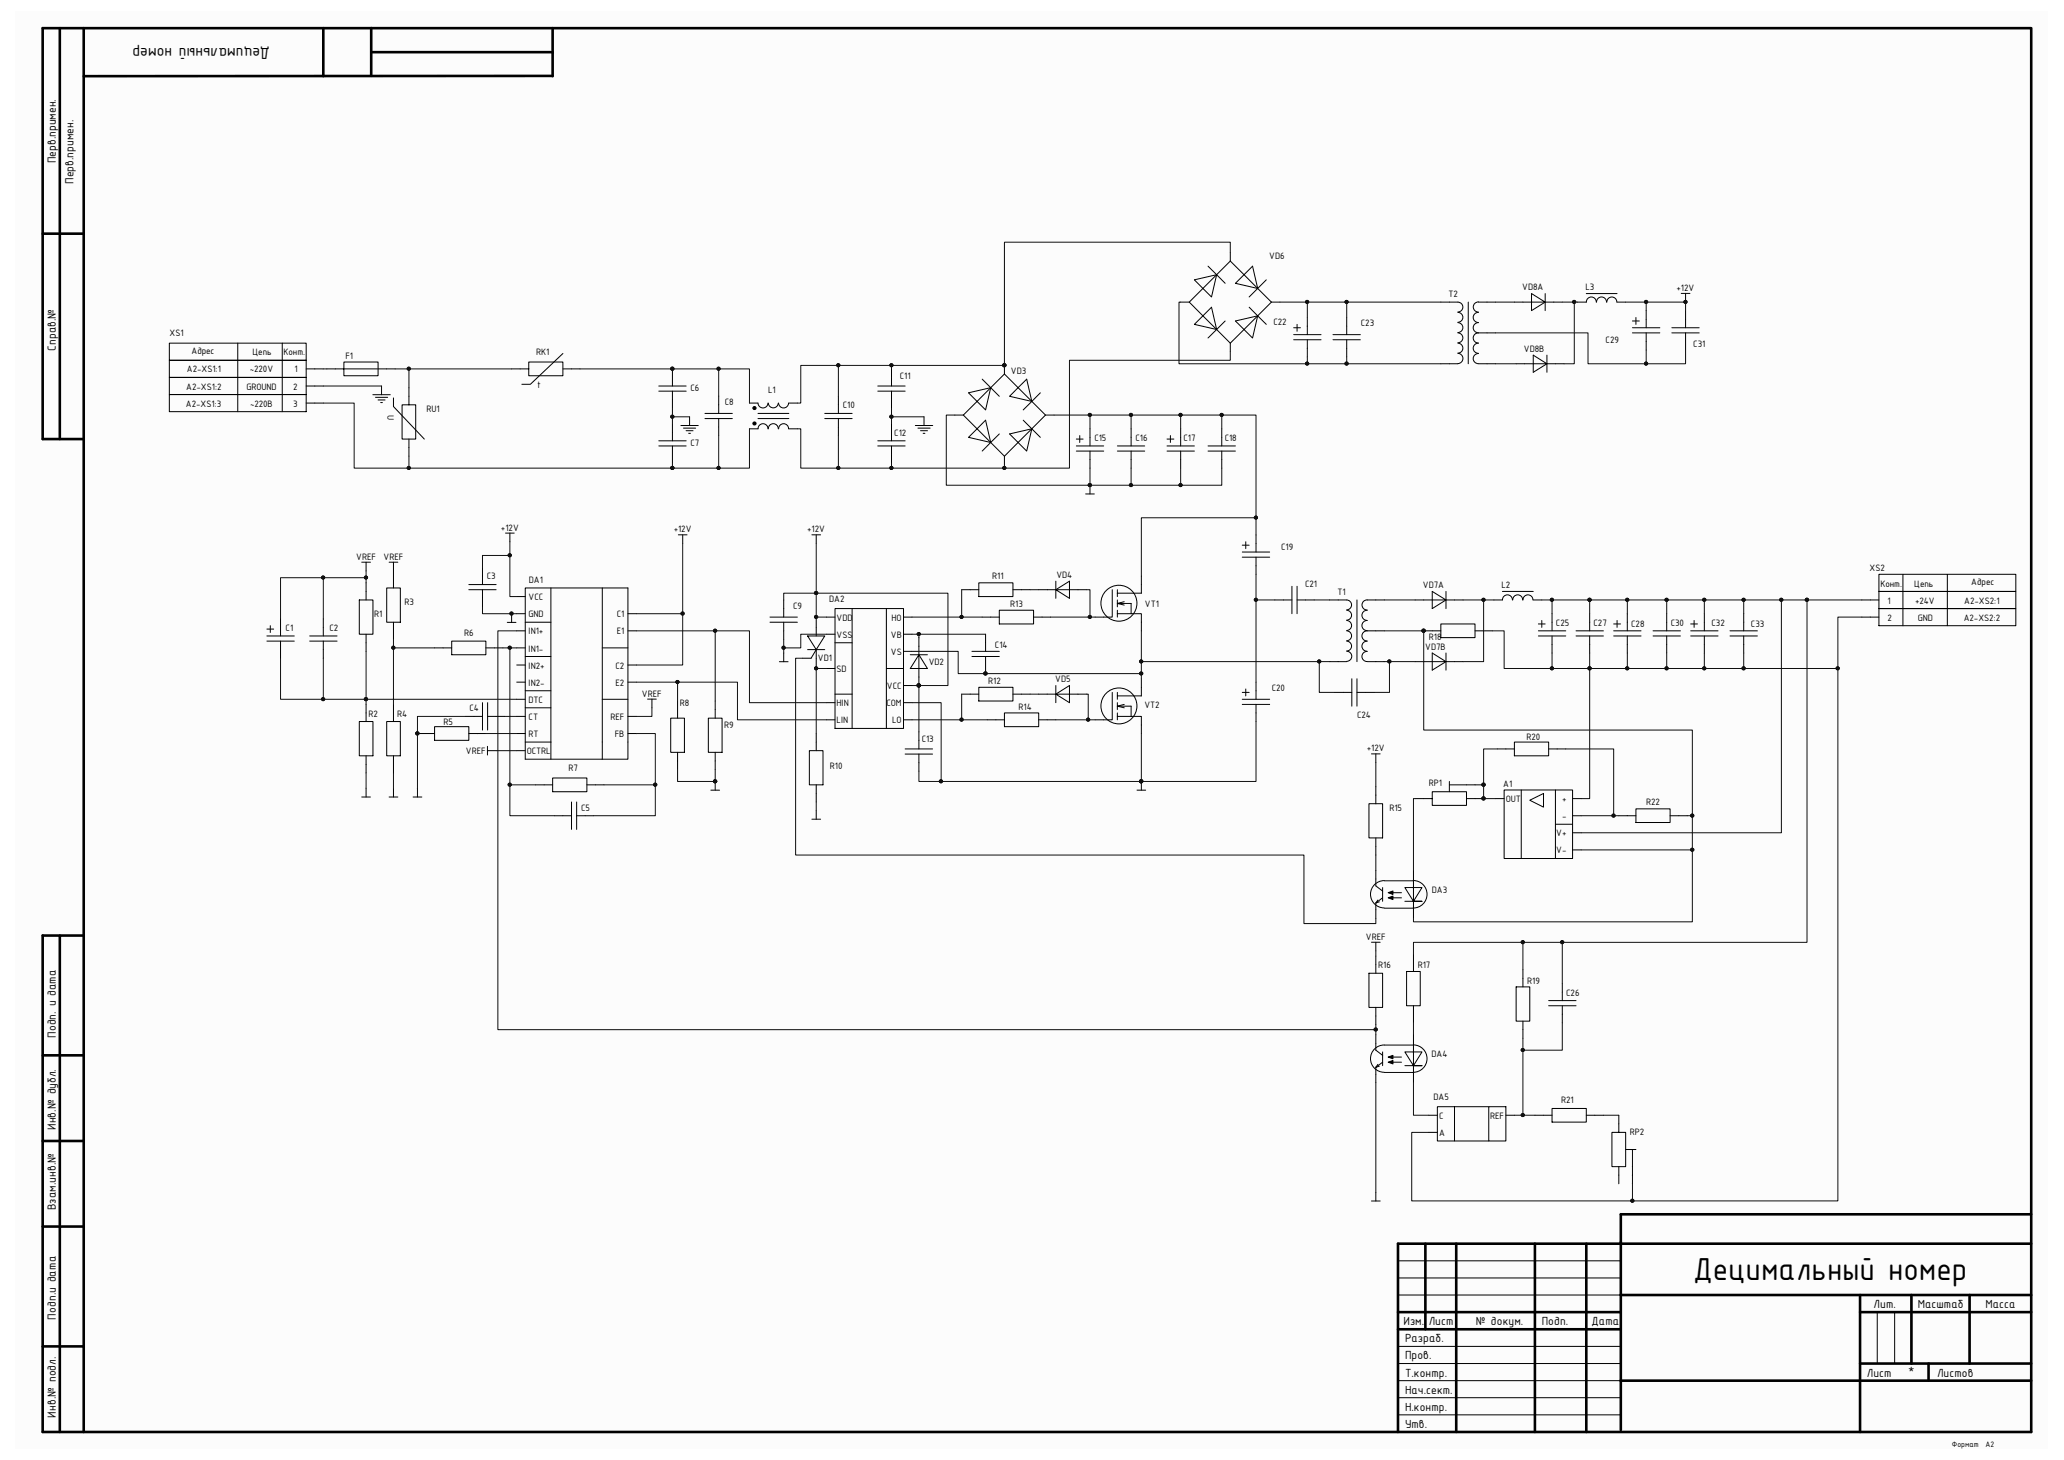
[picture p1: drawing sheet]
<svg xmlns="http://www.w3.org/2000/svg" width="297mm" height="210mm" viewBox="0 0 297 210" stroke-linecap="round" stroke-linejoin="round" font-family="sans-serif">
<path d="M2.2 1.6h292.5v206.8h-292.5z" fill="#fcfcfc"/>
<g fill="none" stroke="#000" stroke-width=".38">
<path d="M8.6 4.1v59.1M12 4.1h-5.9v59.1h5.9M46.5 4.1v6.9M53.4 4v6.9M53.4 7.5h26.1M79.5 10.9l-67.5 .1M79.5 4.1v6.9M6.1 33.6h5.9M8.6 134.6v71.4M12 134.6h-5.9v71.4h286.2v-201.9h-280.3v201.9M6.1 151.8h5.9M6.1 176.4h5.9"/>
<path d="M6.1 164.1h5.9M205.1 178.9v12.3M209.6 178.9v27.1M220.9 178.9v27.1M228.3 178.9v27.1M292.3 174.7h-59.1v31M292.3 178.9h-91.1v27.1M6.1 193.7h5.9M201.2 191.2h32M201.2 188.7h32M233.2 198.6h59.1M233.2 186.3h59.1"/>
<path d="M267.7 186.3v19.7M267.7 188.7h24.6M267.7 196.1h24.6M275.1 186.3v9.8M277.5 196.1v2.5M283.4 186.3v9.8"/>
</g>
<g fill="none" stroke="#000" stroke-width=".14">
<path d="M173.8 38.3l2.5 2.5M177 37.6l-5.9 5.9M177 37.6l2 1.9M177 36.3v1.3M179 39.5l4 4M180.2 38.3l.8 3.2-3.2-.7zM24.4 49.4h19.7v2.4h-19.7zM24.4 51.8h19.7v2.5h-19.7zM24.4 54.3h19.7v2.5h-19.7zM24.4 56.8h19.7v2.4h-19.7zM34.2 49.4v9.8M40.6 49.4v9.8"/>
<path d="M44.1 53.1h2.4M44.1 55.5h2.4M44.1 58h2.4M47 53.1h2.5v1h4.9v-2h-4.9v1h7.4M53.7 56.8h2.5M54 57.2h1.8M54.4 57.5h1M54.8 57.9h.2M54.9 55.5v1.3M56.6 57.2v1.3l4.5 4.7M57.9 58.2h1.9v5h-1.9zM58.8 55.8v2.4"/>
<path d="M73.6 53.1h2.5M76.1 52.1h4.9v2h-4.9zM81 50.9l-4.7 4.4h-1.2M81 53.1h2.5M94.8 55.5h3.9M94.8 56.3h3.9M96.8 53.1v2.4M96.8 56.3v2.4M99.2 60v1.2M101.4 59.5h4M103.4 57v2.5M107.8 58h1.3a.72 .72 0 0 0 .7 .7 .72 .72 0 0 0 .7-.7"/>
<path d="M109.1 59.5h4.4M112 58a.72 .72 0 0 1-.7 .7 .72 .72 0 0 1-.7-.7M112 58a.72 .72 0 0 0 .8 .7 .72 .72 0 0 0 .7-.7M113.5 58h1.2M118.7 59.5h3.9M120.6 57v2.5M126.3 55.5h4M126.3 56.3h4M128.3 53.1v2.4M128.3 56.3v2.4M133 60v1.2M137.4 59.7h1.2"/>
<path d="M138.6 59.7l2 2M139.4 56.5l3.2-.7-.8 3.2zM140.6 57.7l-2 2M141.3 54.5l2.5 2.5M144.5 53.8l-3.9 3.9M144.5 53.8l5.9 5.9M144.5 52.6v1.2M146.5 55.8l1.2-1.3 .8 3.2-3.2-.7zM149.7 56.5l-2.5 2.5M150.4 59.7l-3.9 3.9M150.4 59.7h1.3M169.9 43.5h1.2"/>
<path d="M171.1 43.5l2 1.9M171.9 40.3l3.2-.8-.8 3.2zM173.1 45.4l3.9 4M174.3 44.2l.8 3.2-3.2-.7zM176.3 46.2l-2.5 2.4M177 49.4v1.2M177.8 46.2l3.2-.8-.8 3.2zM179 47.4l-2 2M179.8 44.2l2.4 2.5M182.2 40.3l-2.4 2.4M183 43.5l-4 3.9M183 43.5h1.2"/>
<path d="M186.2 48.1h3.9M186.2 48.9h3.9M186.2 47.1h.9M186.6 46.7v.9M188.1 45.7v2.4M188.1 48.9v2.4M191.8 48.1h4M191.8 48.9h4M193.8 45.7v2.4M193.8 48.9v2.4M207.3 43.5h2.5a.71 .71 0 0 1 .7 .7 .71 .71 0 0 1-.7 .7M207.3 52.3h2.5"/>
<path d="M209.8 49.4a.72 .72 0 0 1 .7 .7 .72 .72 0 0 1-.7 .7M209.8 47.9a.71 .71 0 0 1 .7 .7 .71 .71 0 0 1-.7 .7M209.8 44.9a.71 .71 0 0 1 .7 .7 .71 .71 0 0 1-.7 .8M209.8 46.4a.71 .71 0 0 1 .7 .7 .71 .71 0 0 1-.7 .7M209.8 50.8a.74 .74 0 0 1 .7 .8 .74 .74 0 0 1-.7 .7M211.3 43.5v8.8M212.8 44.9a.73 .73 0 0 0-.8 .7 .73 .73 0 0 0 .7 .8M212.8 49.4a.73 .73 0 0 0-.8 .7 .73 .73 0 0 0 .7 .7M212.8 50.9a.73 .73 0 0 0-.8 .7 .73 .73 0 0 0 .7 .7M212.8 46.4a.73 .73 0 0 0-.8 .7 .73 .73 0 0 0 .7 .8M212.8 43.5h2.4M212.8 52.3h2.4"/>
<path d="M212.8 43.4a.73 .73 0 0 0-.8 .7 .73 .73 0 0 0 .7 .8M215.2 47.9h-2.4a.73 .73 0 0 0-.8 .7 .73 .73 0 0 0 .7 .7M217.9 43.5h4.5l-2-1.3v2.5l2-1.2h2.4M218.2 52.3h4.4l-2-1.2v2.5l2-1.3h2.5M222.4 42.2v2.5M222.6 51.1v2.5M227 43.5h1.3a.71 .71 0 0 1 .7-.8 .71 .71 0 0 1 .7 .8M228.3 42.2h4.4M231.2 43.5a.71 .71 0 0 0-.7-.8 .71 .71 0 0 0-.8 .8M232.7 43.5a.71 .71 0 0 0-.8-.8 .71 .71 0 0 0-.7 .8M232.7 43.5h1.2M234.9 47.1h4"/>
<path d="M234.9 47.9h4M234.9 46.2h1M235.4 45.7v1M236.9 44.7v2.4M236.9 47.9v2.5M240.6 47.1h3.9M240.6 47.9h3.9M241.9 42.2h1.3M242.6 42.2v1.3M242.6 44.7v2.4M242.6 47.9v2.5M58.8 63.2v2.4"/>
<path d="M72.7 76.7h1.3M73.4 76.7v1.2M94.8 64.1h3.9M94.8 63.4h3.9M96.8 60.9v2.5M96.8 64.1v2.5M97.6 76.9h1.3M98 61.2h2.5M98.2 76.9v1.3M98.4 61.6h1.7M98.7 62h1M99.1 62.3h.3"/>
<path d="M101.4 60.2h4M103.4 60.2v2.5M107.8 61.7h1.3a.71 .71 0 0 1 .7-.8 .71 .71 0 0 1 .7 .8M109.1 60.2h4.4M112 61.7a.71 .71 0 0 0-.7-.8 .71 .71 0 0 0-.7 .8M113.5 61.7a.71 .71 0 0 0-.7-.8 .71 .71 0 0 0-.8 .8M113.5 61.7h1.2M116.8 76.9h1.3M117.5 76.9v1.3M118.7 60.2h3.9M120.6 60.2v2.5M126.3 64.1h4"/>
<path d="M126.3 63.4h4M128.3 60.9v2.5M128.3 64.1v2.5M131.7 61.2h2.5M132.1 61.6h1.7M132.5 62h1M132.8 62.3h.3M140.6 61.7l2 1.9M141.8 60.4l.8 3.2-3.2-.7zM142.6 63.6l-1.3 1.3M142.6 63.6l1.9 2M143.8 62.4l-1.2 1.2"/>
<path d="M144.5 65.6v1.2M145.3 62.4l3.2-.7-.8 3.2zM146.5 63.6l-2 2M147.2 60.4l2.5 2.5M154.9 64.1h3.9M154.9 64.9h3.9M154.9 63.2h1M155.4 62.7v.9M156.2 71.1h1.3M156.9 61.7v2.4M156.9 64.9v2.4M156.9 69.8v1.3"/>
<path d="M160.8 64.1h3.9M160.8 64.9h3.9M162.8 61.7v2.4M162.8 64.9v2.4M167.9 64.1h4M167.9 64.9h4M167.9 63.2h1M168.4 62.7v.9M169.9 61.7v2.4M169.9 64.9v2.4M173.8 64.1h4M173.8 64.9h4"/>
<path d="M175.8 61.7v2.4M175.8 64.9v2.4M178.8 79.4h3.9M178.8 78.4h1M179.3 77.9v1M180.7 76.9v2.5M38.4 92.2h3.9M38.4 91.5h3.9M38.4 90.5h1M38.9 90v1M40.4 89v2.5M40.4 92.2v2.5"/>
<path d="M44.6 92.2h3.9M44.6 91.5h3.9M46.5 89v2.5M46.5 92.2v2.5M51.7 86.3h2v4.9h-2zM52.1 80.9h1.2M52.7 80.9v1.2M52.7 83.8v2.5M52.7 91.2v2.5M55.6 84.6h2v4.9h-2zM56 80.9h1.2M56.6 80.9v3.7"/>
<path d="M56.6 89.5v2.5M62.5 93.2h2.5M65 92.2h4.9v2h-4.9zM67.5 84.8h3.9M67.5 84.1h3.9M69.4 81.6v2.5M69.4 84.8v2.5M69.9 93.2h2.5M73 89.5h1.2M73.6 88.3v1.2M74.4 88.3h1.2M74.4 90.7h1.2"/>
<path d="M74.4 93.2h1.2M74.4 95.7h1.2M74.4 98.1h1.2M74.4 85.8h1.2M75.6 84.6h14.8v24.6h-14.8zM75.6 89.5h3.7M75.6 94.4h3.7M75.6 99.4h3.7M79.3 84.6v24.6M86.7 84.6v24.6M86.7 93.2h3.7M90.4 88.3h1.2"/>
<path d="M90.4 90.7h1.2M90.4 95.7h1.2M90.4 98.1h1.2M110.8 88.8h3.9M110.8 89.5h3.9M112.2 95.2h1.2M112.8 86.3v2.5M112.8 89.5v2.5M112.8 93.9v1.3M115.5 94.7h1.2l.8-1.3v2.5M116.2 91.5h2.5l-1.2 1.9zM116.2 93.4h2.5"/>
<path d="M117.5 89v2.5M118.9 88.8h1.3M118.9 96.2h1.3M118.9 91.2h1.3M120.2 87.5h9.8v17.3h-9.8zM120.2 99.9h2.4M120.2 92.5h2.4M122.6 87.5v17.3M127.6 87.5v17.3M127.6 96.2h2.4M130 88.8h1.2M130 91.2h1.2"/>
<path d="M130 93.7h1.2M130 98.6h1.2M131 94.2h2.5M132.2 91.7v2.5l1.3 2h-2.5l1.2-2v4.4M138.4 84.8h2.4M138.4 99.9h2.4M139.9 93.7h3.9M139.9 94.4h3.9M140.8 83.8h5v2h-5zM140.8 98.9h5v1.9h-5zM141.3 88.8h2.5M141.8 91.2v2.5"/>
<path d="M141.8 94.4v2.5M143.8 87.8h4.9v2h-4.9zM145.8 84.8h2.4M145.8 99.9h2.4M148.7 88.8h2.5M149.5 84.8h2.4l2-1.2v2.5l-2-1.3h4.5M149.5 99.9h2.4l2-1.3v2.5l-2-1.2h4.5M151.9 83.6v2.5M151.9 98.6v2.5M160.1 84.8v4h-2.5M160.1 99.6v3.9h-2.5M160.8 84.8v1"/>
<path d="M160.8 86.3v1M160.8 87.8v1M160.8 99.6v1M160.8 86.8h2v1.5M160.8 88.3h2M160.8 86.8l1 .2M161.8 86.6l-1 .2M162.8 88.3h1.4v2.4M164.2 82.9v2.4h-3.4M164.2 97.6v2.5h-3.4M178.8 99.6h1M178.8 80.1h3.9"/>
<path d="M179.3 99.1v1M180.7 80.1v2.5M180.7 98.1v2.5M183.4 86.3h2.5M185.9 84.3v4M186.6 84.3v4M186.6 86.3h2.5M191.3 86.3h2.5a.71 .71 0 0 1 .7 .7 .71 .71 0 0 1-.7 .7M191.3 95.2h2.5M192.1 99.6h2.4M193.8 92.2a.71 .71 0 0 1 .7 .7 .71 .71 0 0 1-.7 .7M193.8 90.7a.71 .71 0 0 1 .7 .8 .71 .71 0 0 1-.7 .7"/>
<path d="M193.8 87.8a.71 .71 0 0 1 .7 .7 .71 .71 0 0 1-.7 .7M193.8 89.3a.72 .72 0 0 1 .7 .7 .72 .72 0 0 1-.7 .7M193.8 93.7a.73 .73 0 0 1 .7 .7 .73 .73 0 0 1-.7 .7M194.5 97.6v4M195.3 99.6h2.4M195.3 86.3v8.9M195.3 97.6v4M196.7 87.8a.73 .73 0 0 0-.7 .7 .73 .73 0 0 0 .7 .7M196.7 92.2a.73 .73 0 0 0-.7 .7 .73 .73 0 0 0 .7 .8M196.7 93.7a.73 .73 0 0 0-.7 .7 .73 .73 0 0 0 .7 .8M196.7 89.3a.73 .73 0 0 0-.7 .7 .73 .73 0 0 0 .7 .7M196.7 95.2h2.5"/>
<path d="M199.2 86.3h-2.4a.73 .73 0 0 0-.8 .7 .73 .73 0 0 0 .7 .8M199.2 90.7h-2.5a.73 .73 0 0 0-.7 .8 .73 .73 0 0 0 .7 .7M203.6 86.3h4.5l-2-1.2v2.4l2-1.2h2.4M203.6 95.2h4.5l-2-1.3v2.5l2-1.2h2.4M204.9 90.7h2.4M207.3 89.8h5v1.9h-5zM208.1 85.1v2.4M208.1 93.9v2.5M212.3 90.7h2.4M215 86.3h1.2a.71 .71 0 0 1 .7-.7 .71 .71 0 0 1 .7 .7M216.2 85.1h4.4M219.1 86.3a.71 .71 0 0 0-.7-.7 .71 .71 0 0 0-.7 .7"/>
<path d="M220.6 86.3a.71 .71 0 0 0-.7-.7 .71 .71 0 0 0-.7 .7M220.6 86.3h1.3M221.4 90.7h3.9M221.4 91.5h3.9M221.4 89.8h1M221.9 89.3v.9M223.3 88.3v2.4M223.3 91.5v2.4M226.8 90.7h3.9M226.8 91.5h3.9M228.8 88.3v2.4M228.8 91.5v2.4"/>
<path d="M232.2 90.7h3.9M232.2 91.5h3.9M232.2 89.8h1M232.7 89.3v.9M234.2 88.3v2.4M234.2 91.5v2.4M237.9 90.7h3.9M237.9 91.5h3.9M239.8 88.3v2.4M239.8 91.5v2.4M243.3 90.7h3.9M243.3 91.5h3.9"/>
<path d="M243.3 89.8h1M243.8 89.3v.9M245.3 88.3v2.4M245.3 91.5v2.4M248.9 90.7h4M248.9 91.5h4M250.9 88.3v2.4M250.9 91.5v2.4M267.9 88.8h2.5M267.9 86.3h2.5M270.4 82.6h19.7v2.5h-19.7zM270.4 85.1h19.7v2.4h-19.7z"/>
<path d="M270.4 87.5h19.7v2.5h-19.7zM273.8 82.6v7.4M280.2 82.6v7.4M51.7 103.8h2v4.9h-2zM52.1 114.6h1.2M52.7 101.3v2.5M52.7 108.7v2.5M52.7 113.4v1.2M55.6 103.8h2v4.9h-2zM56 114.6h1.2M56.6 101.3v2.5M56.6 108.7v2.5"/>
<path d="M56.6 113.4v1.2M59.4 114.6h1.3M60.1 105.5h2.4M60.1 113.4v1.2M62.5 104.5h5v2h-5zM67 103.1h2.4M67.5 105.5h2.4M69.4 101.1v3.9M70.1 108h1.3M70.1 107.4v1.2M70.2 103.1h2.4M70.2 101.1v3.9"/>
<path d="M74.4 103.1h1.2M74.4 105.5h1.2M74.4 100.6h1.2M74.4 108h1.2M75.6 101.8h3.7M75.6 106.7h3.7M77.1 112.9h2.4M79.5 111.9h5v2h-5zM79.8 117.3h2.4M82.2 115.4v3.9M83 115.4v3.9M83 117.3h2.4"/>
<path d="M84.5 112.9h2.4M86.7 100.6h3.7M90.4 103.1h1.2M90.4 105.5h1.2M93.2 100.6h1.2M93.8 100.6v1.2M96.5 103.3h2v4.9h-2zM97.5 100.8v2.5M97.5 108.2v2.5M101.9 103.3h2v4.9h-2zM102.3 113.7h1.2M102.9 100.8v2.5"/>
<path d="M102.9 108.2v2.5M102.9 112.4v1.3M116.5 108h1.9v4.9h-1.9zM116.8 117.8h1.3M117.5 105.5v2.5M117.5 112.9v2.5M117.5 116.6v1.2M118.9 103.5h1.3M118.9 101.1h1.3M130 103.5h1.2M130 101.1h1.2M130.3 108.5h3.9"/>
<path d="M130.3 107.7h3.9M132.2 105.3v2.4M132.2 108.5v2.4M142.1 103.5h2.4M144.5 102.6h5v1.9h-5zM149.5 103.5h2.4M160.8 101.1v1M160.8 102.6v.9M160.8 101.6h2v1.5M160.8 103.1h2M160.8 101.6l1 .2M161.8 101.3l-1 .3"/>
<path d="M162.8 103.1h1.4v2.4M163.6 113.7h1.3M164.2 112.4v1.3M178.8 100.6h3.9M178.8 101.3h3.9M180.7 101.3v2.5M197 115.6h2v4.9h-2zM197.4 108.4h1.2M198 108.4v1.3M198 113.1v2.5M203.6 114.9h2.5v1h4.9v-2h-4.9v1M208.6 112.9h4.9"/>
<path d="M208.6 112.4v1.5M211 114.9h2.5M215.2 114.9h1.2M215.5 107.7h2.4M216.4 113.6h9.9v9.9h-9.9zM217.9 106.7h5v2h-5zM218.9 113.6v9.9M220.1 115.1l2-1v2zM222.9 107.7h2.4M223.8 113.6v9.9M223.8 118.6h2.5M226.3 117.3h1.2"/>
<path d="M226.3 114.9h1.2M226.3 119.8h1.2M232.9 117.3h2.5M235.4 116.4h4.9v1.9h-4.9zM240.3 117.3h2.5M197 140h2v4.9h-2zM197.4 135.5h1.2M198 120.5v2.5M198 125.2v2.2l1 .8M198 135.5v1.3M198 137.5v2.5M198.3 129.5l-.3 .4 .5-.2"/>
<path d="M199 127.7v1.9M199 129.1l-1 .8v2.2M199.2 126.7a1.96 1.96 0 0 0-2 1.9 1.96 1.96 0 0 0 2 2M199.2 126.7h4.2M199.2 130.6h4.2M199.8 128.4l.6-.2v.5zM199.8 129.1l.6-.2v.5zM199.9 128.4h1.8M199.9 129.1h1.8M202.4 139.7h2v5h-2zM203.4 125.2v2.5h-1.2l1.2 1.9 1.2-1.9h-1.2v1.9h1.2h-2.4M203.4 129.6v2.5"/>
<path d="M203.4 137.3v2.4M203.4 126.7a1.98 1.98 0 0 1 2 2 1.98 1.98 0 0 1-2 1.9M219.1 139.5v2.5M226.3 122.3h1.2M198 148.9v2.2l1 .7M198 144.9v2.5M198.3 153.1l-.3 .4 .5-.1M199 151.3v2M199 152.8l-1 .7v2.2M199.2 150.3a1.96 1.96 0 0 0-2 2 1.96 1.96 0 0 0 2 1.9M199.2 150.3h4.2M199.2 154.3h4.2"/>
<path d="M199.8 152.1l.6-.3v.5zM199.8 152.8l.6-.3v.5zM199.9 152.1h1.8M199.9 152.8h1.8M203.4 148.9v2.4h-1.2l1.2 2 1.2-2h-1.2v2h1.2h-2.4M203.4 144.7v2.4M203.4 153.3v2.4M203.4 150.3a1.97 1.97 0 0 1 2 2 1.97 1.97 0 0 1-2 1.9M209.3 159.2v4.9h-2.5v-4.9h7.4M214.2 159.2h2.5v4.9h-2.5zM218.2 142h1.9v4.9h-1.9zM219.1 146.9v2.5"/>
<path d="M222.9 143.9h3.9M222.9 144.7h3.9M223.3 159.4h5v2h-5zM224.8 141.5v2.4M224.8 144.7v2.4M197.4 172.8h1.2M198 171.5v1.3M205.6 160.4h1.2M205.6 162.9h1.2M209.3 164.1h4.9M216.7 160.4h1.2M220.9 160.4h2.4"/>
<path d="M228.3 160.4h2.4M232.9 160.4v2.5h-.9v4.9h1.9v-4.9h-1M232.9 167.8v2.5M233.9 165.4h1.5M234.9 165.4v4.9M201.2 196.1h32M201.2 198.6h32M201.2 193.7h32M201.2 186.3h32M201.2 181.4h32M201.2 183.8h32M270.1 188.7v7.4"/>
<path d="M272.6 188.7v7.4M201.2 203.5h32M201.2 201.1h32"/>
<circle cx="161" cy="86.8" r="2.59"/>
<circle cx="161" cy="101.5" r="2.59"/>
</g>
<g fill="#000" stroke="#000" stroke-width=".14">
<circle cx="108.6" cy="58.7" r=".23"/>
<circle cx="108.6" cy="60.9" r=".23"/>
</g>
<g fill="#0e0e0e" stroke="#0e0e0e" stroke-width=".14">
<circle cx="96.8" cy="53" r=".23"/>
<circle cx="144.5" cy="52.5" r=".23"/>
<circle cx="156.8" cy="69.8" r=".23"/>
<circle cx="164.2" cy="112.4" r=".23"/>
<circle cx="132.2" cy="98.6" r=".23"/>
<circle cx="141.8" cy="96.9" r=".23"/>
<circle cx="60.1" cy="105.5" r=".23"/>
<circle cx="102.9" cy="112.4" r=".23"/>
<circle cx="73.6" cy="88.3" r=".23"/>
<circle cx="204.9" cy="90.7" r=".23"/>
<circle cx="213.5" cy="114.9" r=".23"/>
<circle cx="213.5" cy="112.9" r=".23"/>
<circle cx="96.8" cy="59.9" r=".23"/>
<circle cx="103.4" cy="67.3" r=".23"/>
<circle cx="128.3" cy="59.9" r=".23"/>
<circle cx="120.6" cy="67.3" r=".23"/>
<circle cx="128.3" cy="67.3" r=".23"/>
<circle cx="156.8" cy="59.7" r=".23"/>
<circle cx="162.8" cy="59.7" r=".23"/>
<circle cx="156.6" cy="103.5" r=".23"/>
<circle cx="138.4" cy="103.5" r=".23"/>
<circle cx="156.8" cy="88.7" r=".23"/>
<circle cx="138.4" cy="88.7" r=".23"/>
<circle cx="180.7" cy="74.5" r=".23"/>
<circle cx="193.8" cy="52.3" r=".23"/>
<circle cx="188.1" cy="52.3" r=".23"/>
<circle cx="180.7" cy="86.3" r=".23"/>
<circle cx="135.4" cy="112.4" r=".23"/>
<circle cx="164.2" cy="96.9" r=".23"/>
<circle cx="132.2" cy="91.2" r=".23"/>
<circle cx="97.5" cy="98.1" r=".23"/>
<circle cx="102.9" cy="90.7" r=".23"/>
<circle cx="94.3" cy="112.9" r=".23"/>
<circle cx="73.4" cy="112.9" r=".23"/>
<circle cx="73.4" cy="93.2" r=".23"/>
<circle cx="52.7" cy="100.6" r=".23"/>
<circle cx="46.5" cy="100.6" r=".23"/>
<circle cx="46.5" cy="83.1" r=".23"/>
<circle cx="52.7" cy="83.1" r=".23"/>
<circle cx="73.4" cy="79.9" r=".23"/>
<circle cx="98.2" cy="88.3" r=".23"/>
<circle cx="103.4" cy="53" r=".23"/>
<circle cx="58.8" cy="67.3" r=".23"/>
<circle cx="96.8" cy="67.3" r=".23"/>
<circle cx="144.5" cy="67.3" r=".23"/>
<circle cx="162.8" cy="69.8" r=".23"/>
<circle cx="164.2" cy="95.2" r=".23"/>
<circle cx="169.9" cy="69.8" r=".23"/>
<circle cx="169.9" cy="59.7" r=".23"/>
<circle cx="175.8" cy="59.7" r=".23"/>
<circle cx="188.1" cy="43.4" r=".23"/>
<circle cx="234.2" cy="86.3" r=".23"/>
<circle cx="239.8" cy="86.3" r=".23"/>
<circle cx="228.7" cy="86.3" r=".23"/>
<circle cx="234.2" cy="96.1" r=".23"/>
<circle cx="228.7" cy="96.1" r=".23"/>
<circle cx="223.3" cy="96.1" r=".23"/>
<circle cx="219.1" cy="135.5" r=".23"/>
<circle cx="219.1" cy="160.4" r=".23"/>
<circle cx="224.8" cy="135.5" r=".23"/>
<circle cx="219.1" cy="151" r=".23"/>
<circle cx="198" cy="148.1" r=".23"/>
<circle cx="234.9" cy="172.7" r=".23"/>
<circle cx="56.6" cy="93.2" r=".23"/>
<circle cx="120.6" cy="52.5" r=".23"/>
<circle cx="128.3" cy="52.5" r=".23"/>
<circle cx="117.4" cy="85.3" r=".23"/>
<circle cx="189.8" cy="95.2" r=".23"/>
<circle cx="58.8" cy="53" r=".23"/>
<circle cx="239.8" cy="96.1" r=".23"/>
<circle cx="245.2" cy="86.3" r=".23"/>
<circle cx="250.9" cy="86.3" r=".23"/>
<circle cx="245.2" cy="96.1" r=".23"/>
<circle cx="250.9" cy="96.1" r=".23"/>
<circle cx="256.3" cy="86.3" r=".23"/>
<circle cx="260" cy="86.3" r=".23"/>
<circle cx="243.5" cy="122.2" r=".23"/>
<circle cx="232.2" cy="117.3" r=".23"/>
<circle cx="243.5" cy="117.3" r=".23"/>
<circle cx="117.4" cy="88.7" r=".23"/>
<circle cx="264.4" cy="96.1" r=".23"/>
<circle cx="199.9" cy="95.2" r=".23"/>
<circle cx="193.8" cy="43.4" r=".23"/>
<circle cx="112.8" cy="93.2" r=".23"/>
<circle cx="117.4" cy="96.1" r=".23"/>
<circle cx="226.5" cy="43.4" r=".23"/>
<circle cx="236.9" cy="43.4" r=".23"/>
<circle cx="242.5" cy="43.4" r=".23"/>
<circle cx="236.9" cy="52.3" r=".23"/>
<circle cx="213.5" cy="86.3" r=".23"/>
<circle cx="223.3" cy="86.3" r=".23"/>
</g>
<path d="M199.8 128.4l.6-.2v.5zM199.8 129.1l.6-.2v.5zM199.8 152.1l.6-.3v.5zM199.8 152.8l.6-.3v.5z" fill="#000"/>
<g fill="none" stroke="#0e0e0e" stroke-width=".14">
<path d="M177 36.3v-1.5h-32.5v17.8h-29.3v5.4h-.5M46.5 58h4.5v9.3h45.8M46.5 55.5h8.4M46.5 53.1h.5M56.9 53.1h1.9v2.7M58.8 53.1h14.8M83.5 53.1h19.9M96.8 58.7v2.2M96.8 60h2.4M103.4 57v-3.9h4.4v4.9M120.6 52.6v4.4M128.3 52.6v.5"/>
<path d="M128.3 58.7v1.3M133 60h-4.7v.9M137.4 59.7h-1.2v10.1h26.6v-2.5M151.7 59.7h5.2v2M156.9 59.7h5.9v2M162.8 59.7h17.9v14.8M169.9 43.5h-.2v8.8h18.4v-1M169.9 59.7v2M175.8 59.7v2M177 50.6v1.2h-23.1v15.5h-9.4M184.2 43.5h9.6v2.2M188.1 43.5v2.2"/>
<path d="M193.8 51.3v1h-5.7M193.8 43.5h13.5M193.8 52.3h13.5M215.2 47.9h13.3v4.4h14.1v-1.9M215.2 43.5h2.7M215.2 52.3h3M224.8 43.5h1.7v8.8h-1.4M226.5 43.5h.5M233.9 43.5h3v1.2M236.9 43.5h5.7v1.2M236.9 50.4v1.9M58.8 65.6v1.7"/>
<path d="M73.4 77.9v7.9h1M73.4 79.9h-4v1.7M96.8 66.6v.7M98.2 78.2v10.1h-6.6M103.4 62.7v4.6M107.8 61.7v5.6h-11M114.7 61.7h.5v5.6h29.3v-.5M117.5 78.2v10.6h1.4M120.6 62.7v4.6M128.3 66.6v.7M156.9 67.3v2.5M169.9 67.3v2.5"/>
<path d="M175.8 67.3v2.5h-13M180.7 76.9v-2.4h-16.5v8.4M40.4 94.7v5.9h6.1M46.5 83.1h-6.1v5.9M52.7 93.7v6.9h-6.2v-5.9M52.7 83.1h-6.2v5.9M52.7 82.1v1.7M56.6 92v1.2M62.5 93.2h-5.9v8.1M69.4 87.3v1h5M72.4 93.2h2M73.4 93.2v19.7h3.7"/>
<path d="M74.4 90.7h-2.8v57.4h126.4M91.6 98.1h14.5v5.4h12.8M91.6 90.7h16.2v10.4h11.1M97.5 98.1v2.7M98.2 88.3v7.4h-6.6M102.9 90.7v10.1M112.8 86.3v-1h23.6v13.3h-4.2M112.8 92v1.2M115.5 94.7h-1v28.3h73.1v9.9h10.4v-.8M117.5 95.9v.3h1.4M117.5 88.8v.2M117.5 96.2v9.3"/>
<path d="M118.9 91.2h-3.7v2h-2.4v.7M131.2 93.7h6.7v3.2h26.3M131.2 91.2h10.6M131.2 88.8h7.2M131.2 98.6h1M132.2 91.2v.5M132.2 98.6v6.7M138.4 99.9v3.6h3.7M138.4 84.8v4h2.9M148.2 99.9h1.3M148.2 84.8h1.3M151.2 88.8h6.4"/>
<path d="M156.4 99.9h.2v3.6M156.4 84.8h.5v4M164.2 90.7v6.9M164.2 95.2h25.6M180.7 82.6v15.5M180.7 86.3h2.7M189.1 86.3h2.2M191.3 95.2h-1.5v4.4h2.3M199.2 90.7h5.7v14.3h38.6v17.3M199.2 95.2h.7v4.4h-2.2M199.2 86.3h4.4M199.9 95.2h3.7"/>
<path d="M210.5 86.3h3v8.9h-3M213.5 86.3h1.5M221.9 86.3h1.4M223.3 93.9v2.3M228.8 86.3h5.4v2M228.8 93.9v21h-1.3M228.8 86.3h-5.5v2M228.8 86.3v2M234.2 86.3h5.6v2M234.2 93.9v2.3M239.8 86.3h5.5M239.8 93.9v2.3"/>
<path d="M245.3 93.9v2.3M250.9 86.3v2M250.9 93.9v2.3M256.3 86.3v33.5h-28.8M260 86.3h-14.7v2M260 86.3v49.3h-35.2M260 86.3h7.9M264.5 96.2v76.5h-29.6M267.9 88.8h-3.4v7.4h-48.1v-5.5h-1.7M52.7 111.2v2.2M56.6 111.2v2.2M67 103.1h-6.9v10.3"/>
<path d="M69.9 105.5h4.5M71.4 108h3M72.6 103.1h1.8M73.4 112.9v4.4h6.4M74.4 100.6h-21.7v.7M91.6 105.5h2.7v7.4h-7.4M93.8 101.8v1.3h-2.2M94.3 112.9v4.4h-8.9M97.5 110.7v1.7h5.4M102.9 110.7v1.7h.3M117.5 115.4v1.2M131.2 103.5h7.2"/>
<path d="M131.2 101.1h4.2v11.3h28.8M132.2 110.9v1.5h3.2M151.9 103.5h5.7M164.2 105.5v6.9M180.7 103.8v8.6h-16.5M198 109.7v3.4M203.6 114.9h-.2v10.3M215.5 107.7h-2v7.2h1.7M225.3 107.7h6.9v9.6h-4.7M232.2 117.3h.7M242.8 117.3h.7M198 123v2.2"/>
<path d="M198 136.8v.7M203.4 137.3v-1.7h15.7v3.9M219.1 135.6h5.7v5.9M227.5 122.3h16v10.3h-40.1v-.5M198 147.4v1.5M198 155.7v15.8M203.4 155.7v4.7h2.2M203.4 147.1v1.8M219.1 149.4v11h-1.2M224.8 147.1v4h-5.7M205.6 162.9h-2.5v9.8h31.8v-2.4M219.1 160.4h1.8"/>
<path d="M230.7 160.4h2.2"/>
</g>
<text font-size="4.9" x="243.6" y="184.1">Децимальный номер</text>
<text font-size="2.5" x="38.8" y="6.9" transform="rotate(-180 38.8 6.9)">Децимальный номер</text>
<g font-size="1.8">
<text x="8" y="23.5" transform="rotate(-90 8 23.5)">Перв.примен.</text>
<text x="10.6" y="26.5" transform="rotate(-90 10.6 26.5)">Перв.примен.</text>
<text x="8" y="50.5" transform="rotate(-90 8 50.5)">Справ.№</text>
<text x="8" y="149.3" transform="rotate(-90 8 149.3)">Подп. и дата</text>
<text x="8" y="162.6" transform="rotate(-90 8 162.6)">Инв.№ дубл.</text>
<text x="8" y="174.1" transform="rotate(-90 8 174.1)">Взам.инв.№</text>
<text x="8" y="189.8" transform="rotate(-90 8 189.8)">Подп.и дата</text>
<text x="202" y="190.6">Изм.</text>
<text x="205.6" y="190.6">Лист</text>
<text x="212.4" y="190.6">№ докум.</text>
<text x="221.9" y="190.6">Подп.</text>
<text x="229" y="190.6">Дата</text>
<text x="269.6" y="188.2">Лит.</text>
<text x="276" y="188.2">Масштаб</text>
<text x="285.7" y="188.2">Масса</text>
<text x="202.2" y="193.1">Разраб.</text>
<text x="202.2" y="195.5">Пров.</text>
<text x="274.6" y="197.9">*</text>
<text x="8" y="203.9" transform="rotate(-90 8 203.9)">Инв.№ подл.</text>
<text x="202.2" y="198">Т.контр.</text>
<text x="202.2" y="202.9">Н.контр.</text>
<text x="202.2" y="200.5">Нач.сект.</text>
<text x="268.6" y="198">Лист</text>
<text x="278.8" y="198">Листов</text>
<text x="202.2" y="205.4">Утв.</text>
</g>
<g font-size="1.4">
<text x="182.6" y="37.3">VD6</text>
<text x="219" y="41.7">VD8A</text>
<text x="228.1" y="41.7">L3</text>
<text x="241.3" y="41.8">+12V</text>
<text x="183.3" y="46.7">C22</text>
<text x="195.8" y="46.9">C23</text>
<text x="208.4" y="42.7">T2</text>
<text x="24.4" y="48.4">XS1</text>
<text x="26.9" y="53.6">A2-XS1:1</text>
<text x="27.6" y="51">Адрес</text>
<text x="35.9" y="53.6">~220V</text>
<text x="36.3" y="51.1">Цепь</text>
<text x="40.8" y="51.1">Конт.</text>
<text x="42.4" y="53.6">1</text>
<text x="49.7" y="51.6">F1</text>
<text x="77.1" y="51.1">RK1</text>
<text x="145.5" y="53.8">VD3</text>
<text x="219.3" y="50.6">VD8B</text>
<text x="231.1" y="49.4">C29</text>
<text x="243.7" y="49.9">C31</text>
<text x="26.8" y="58.5">A2-XS1:3</text>
<text x="26.8" y="56">A2-XS1:2</text>
<text x="35.5" y="56">GROUND</text>
<text x="36" y="58.5">~220В</text>
<text x="42.2" y="56">2</text>
<text x="42.2" y="58.5">3</text>
<text x="55.8" y="59.7" transform="rotate(90 55.8 59.7)">U</text>
<text x="61.4" y="59.2">RU1</text>
<text x="77.3" y="55.9">t</text>
<text x="99.4" y="56.3">C6</text>
<text x="104.3" y="58.3">C8</text>
<text x="110.5" y="56.5">L1</text>
<text x="121.3" y="58.8">C10</text>
<text x="129.5" y="54.6">C11</text>
<text x="99.4" y="64.2">C7</text>
<text x="128.7" y="62.7">C12</text>
<text x="157.5" y="63.4">C15</text>
<text x="163.4" y="63.4">C16</text>
<text x="170.3" y="63.4">C17</text>
<text x="176.2" y="63.4">C18</text>
<text x="72.1" y="76.3">+12V</text>
<text x="96.9" y="76.5">+12V</text>
<text x="116.2" y="76.5">+12V</text>
<text x="51.3" y="80.5">VREF</text>
<text x="55.2" y="80.5">VREF</text>
<text x="70.1" y="83.4">C3</text>
<text x="76.1" y="83.9">DA1</text>
<text x="142.8" y="83.4">R11</text>
<text x="152" y="83.1">VD4</text>
<text x="184.4" y="79.2">C19</text>
<text x="269" y="82.1">XS2</text>
<text x="53.8" y="88.8">R1</text>
<text x="58.2" y="87.1">R3</text>
<text x="76.1" y="88.8">GND</text>
<text x="76.1" y="86.3">VCC</text>
<text x="88.8" y="88.8">C1</text>
<text x="114.1" y="87.5">C9</text>
<text x="119.3" y="86.6">DA2</text>
<text x="120.4" y="89.3">VDD</text>
<text x="128.3" y="89.3">HO</text>
<text x="145.4" y="87.3">R13</text>
<text x="164.8" y="87.3">VT1</text>
<text x="187.8" y="84.4">C21</text>
<text x="192.4" y="85.6">T1</text>
<text x="204.8" y="84.6">VD7A</text>
<text x="216.1" y="84.6">L2</text>
<text x="270.6" y="84.4">Конт.</text>
<text x="271.6" y="86.8">1</text>
<text x="271.6" y="89.3">2</text>
<text x="275.5" y="84.4">Цепь</text>
<text x="275.6" y="86.8">+24V</text>
<text x="276" y="89.3">GND</text>
<text x="282.6" y="89.3">A2-XS2:2</text>
<text x="282.7" y="86.8">A2-XS2:1</text>
<text x="283.7" y="84.2">Адрес</text>
<text x="41.1" y="90.8">C1</text>
<text x="47.4" y="90.8">C2</text>
<text x="66.8" y="91.5">R6</text>
<text x="76.1" y="91.2">IN1+</text>
<text x="76.1" y="93.7">IN1-</text>
<text x="88.8" y="91.2">E1</text>
<text x="117.7" y="95">VD1</text>
<text x="120.4" y="91.7">VSS</text>
<text x="128.2" y="91.7">VB</text>
<text x="128.2" y="94.2">VS</text>
<text x="133.6" y="95.7">VD2</text>
<text x="143.2" y="93.2">C14</text>
<text x="205.1" y="93.6">VD7B</text>
<text x="205.6" y="92.1">R18</text>
<text x="223.9" y="90">C25</text>
<text x="229.3" y="90">C27</text>
<text x="234.7" y="90.3">C28</text>
<text x="240.4" y="90">C30</text>
<text x="246.3" y="90">C32</text>
<text x="252" y="90.3">C33</text>
<text x="76.1" y="96.2">IN2+</text>
<text x="76.1" y="98.6">IN2-</text>
<text x="76.1" y="101.1">DTC</text>
<text x="88.6" y="96.2">C2</text>
<text x="88.6" y="98.6">E2</text>
<text x="92.4" y="100.2">VREF</text>
<text x="97.8" y="101.6">R8</text>
<text x="120.4" y="101.6">HIN</text>
<text x="120.4" y="96.6">SD</text>
<text x="127.6" y="101.6">COM</text>
<text x="127.6" y="99.1">VCC</text>
<text x="142.2" y="98.4">R12</text>
<text x="151.8" y="98.1">VD5</text>
<text x="164.7" y="101.9">VT2</text>
<text x="183" y="99.4">C20</text>
<text x="53" y="103.1">R2</text>
<text x="57.1" y="103.1">R4</text>
<text x="63.8" y="104.3">R5</text>
<text x="67.6" y="102.3">C4</text>
<text x="76.1" y="103.5">CT</text>
<text x="76.1" y="106">RT</text>
<text x="87.8" y="103.5">REF</text>
<text x="88.5" y="106">FB</text>
<text x="104.2" y="104.8">R9</text>
<text x="120.4" y="104.1">LIN</text>
<text x="128.4" y="104.1">LO</text>
<text x="132.6" y="106.8">C13</text>
<text x="146.6" y="102.1">R14</text>
<text x="195.3" y="103.3">C24</text>
<text x="219.7" y="106.4">R20</text>
<text x="67.1" y="108.5">VREF</text>
<text x="75.8" y="108.5">OCTRL</text>
<text x="81.8" y="111">R7</text>
<text x="119.4" y="110.6">R10</text>
<text x="196.7" y="108.1">+12V</text>
<text x="205.6" y="113">RP1</text>
<text x="216.3" y="113.2">A1</text>
<text x="83.6" y="116.6">C5</text>
<text x="199.9" y="116.7">R15</text>
<text x="216.7" y="115.4">OUT</text>
<text x="224.8" y="115.4">+</text>
<text x="224.8" y="117.9">-</text>
<text x="236.9" y="115.7">R22</text>
<text x="223.9" y="120.3">V+</text>
<text x="223.9" y="122.8">V-</text>
<text x="206" y="128.4">DA3</text>
<text x="196.6" y="135.2">VREF</text>
<text x="198.3" y="139.3">R16</text>
<text x="204" y="139.3">R17</text>
<text x="219.8" y="141.5">R19</text>
<text x="225.4" y="143.2">C26</text>
<text x="206" y="152.1">DA4</text>
<text x="206.3" y="158.2">DA5</text>
<text x="207.1" y="161">C</text>
<text x="214.4" y="161">REF</text>
<text x="224.7" y="158.7">R21</text>
<text x="207.1" y="163.4">A</text>
<text x="234.5" y="163.3">RP2</text>
</g>
<g font-size="1.2">
<text x="280.9" y="208.2">Формат</text>
<text x="285.7" y="208.2">A2</text>
</g>
</svg>
